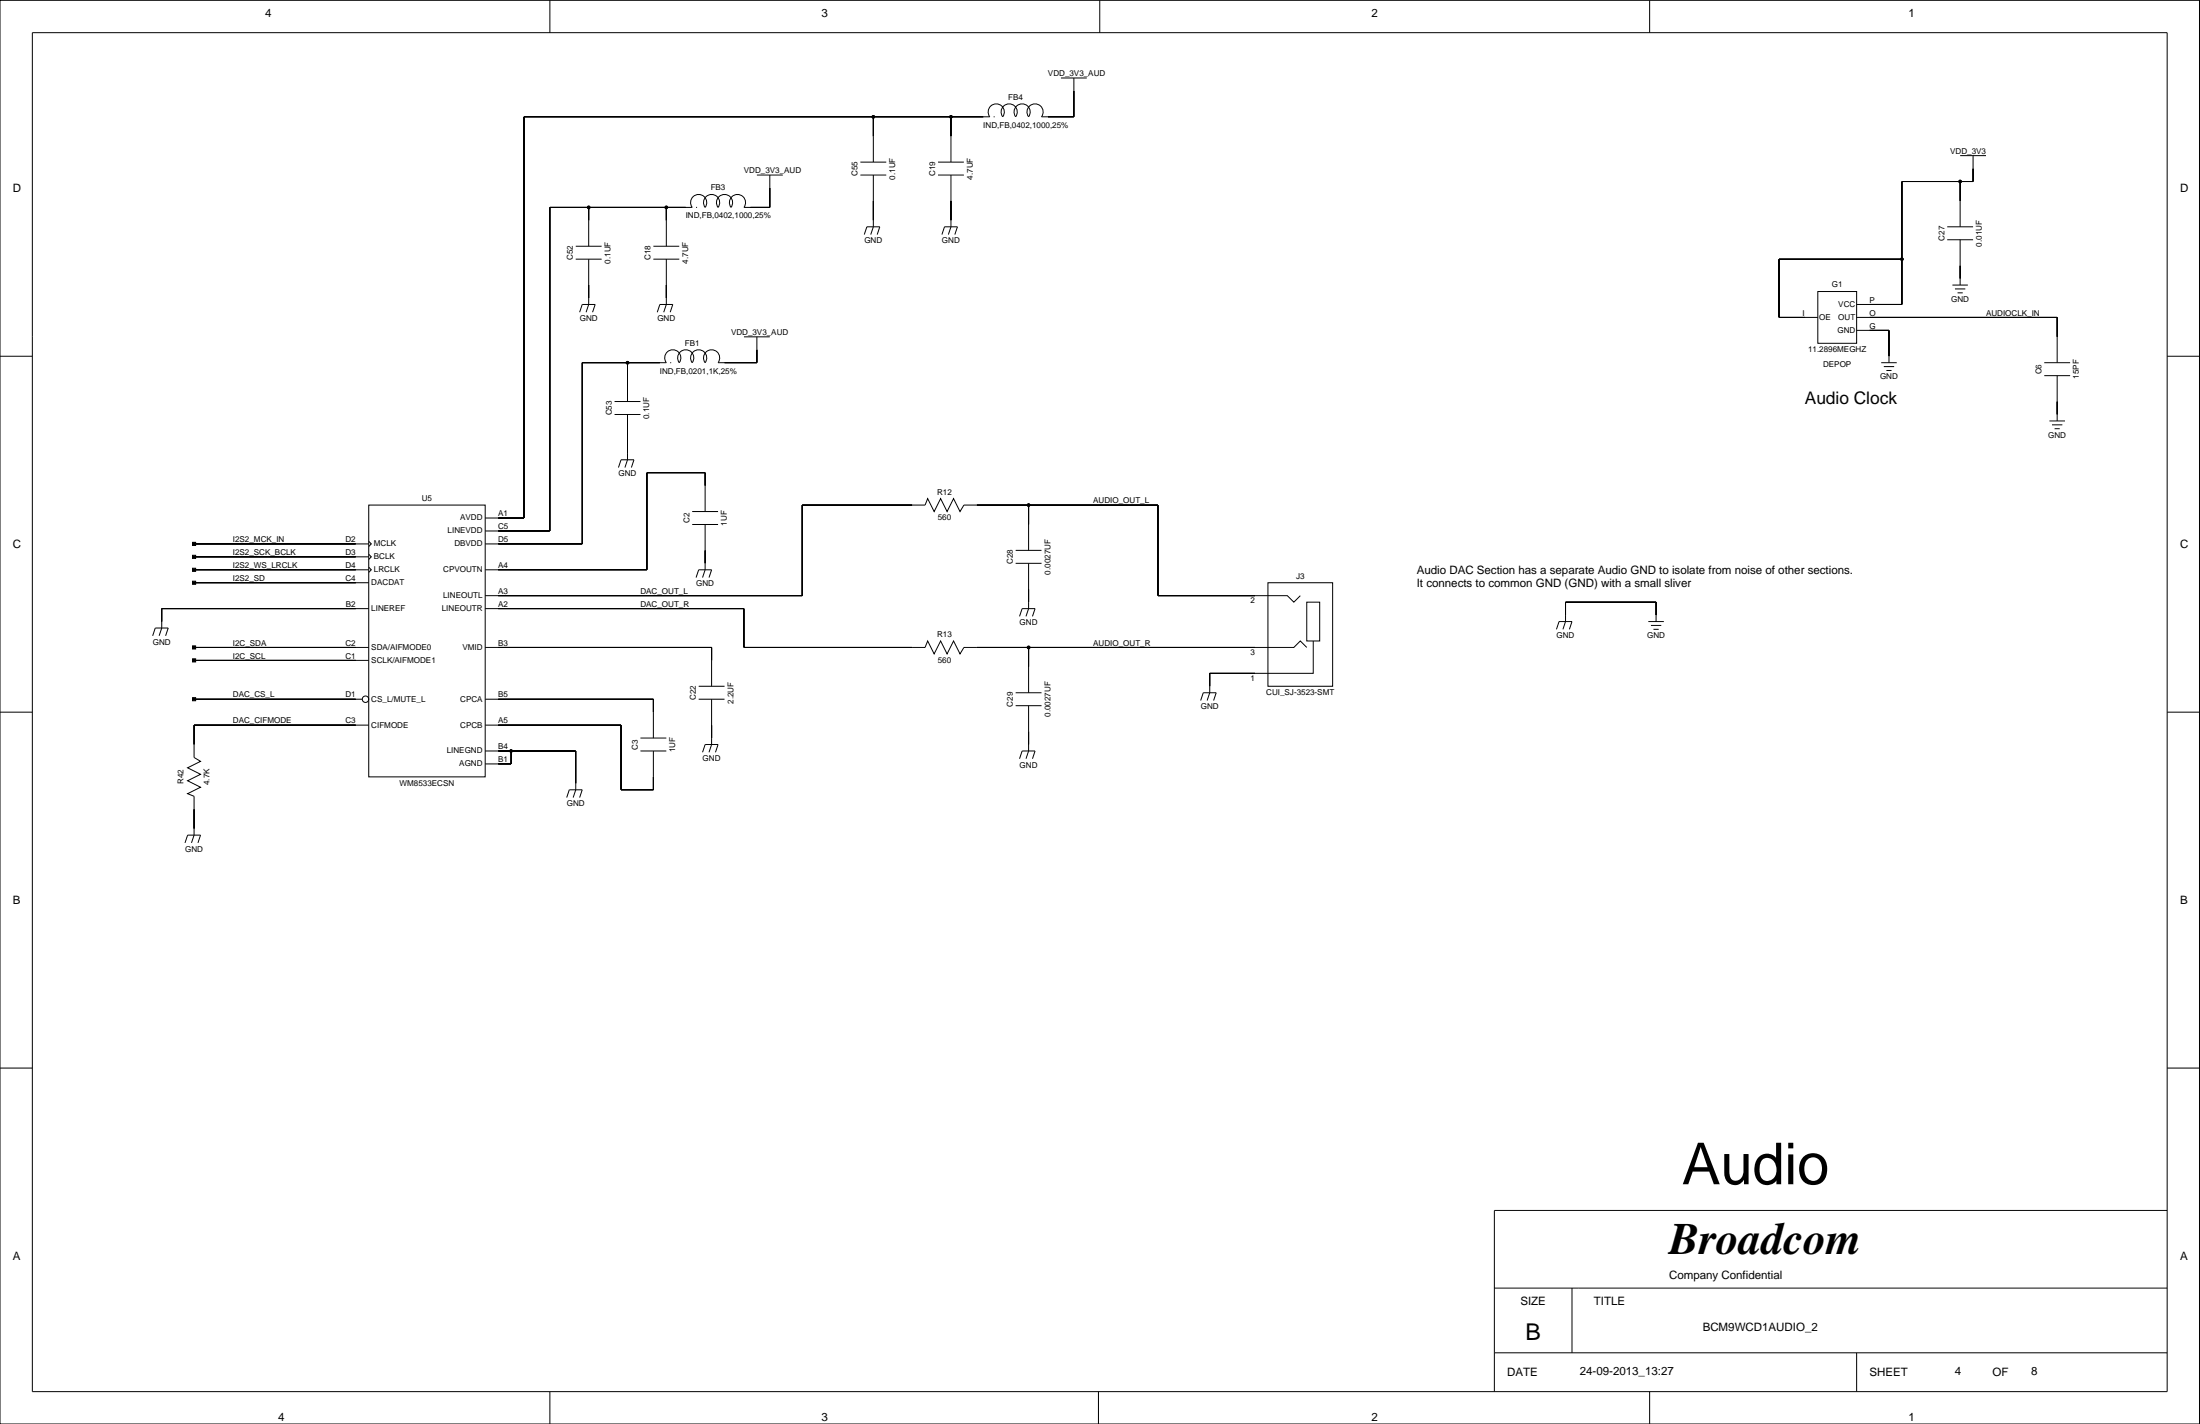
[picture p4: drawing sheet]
<svg xmlns="http://www.w3.org/2000/svg" width="432mm" height="279mm" viewBox="0 0 432 279" stroke-linecap="round" stroke-linejoin="round" font-family="sans-serif">
<g fill="none" stroke="#000" stroke-width=".2">
<path d="M0 .1h431.7v279.3h-431.7zM6.3 6.4h419.1v266.7h-419.1zM107.9 .1v6.3M208.2 15.3h5.1M210.8 15.3v7.6h-6.4a1.59 1.59 0 0 0-.2-2.1 1.59 1.59 0 0 0-2.1 0 1.59 1.59 0 0 0-.2 2.1 1.59 1.59 0 0 0-.2-2.1 1.59 1.59 0 0 0-2.2 0 1.59 1.59 0 0 0-.2 2.1 1.59 1.59 0 0 0-.2-2.1 1.59 1.59 0 0 0-2.1 0 1.59 1.59 0 0 0-.2 2.1 1.59 1.59 0 0 0-.2-2.1 1.59 1.59 0 0 0-2.1 0 1.59 1.59 0 0 0-.2 2.1h-91.5v78.7h-7.6M215.9 .1v6.3M323.8 .1v6.3M148.6 34.3h5M151.1 34.3v6.4h-5.1a1.59 1.59 0 0 0-.2-2.1 1.59 1.59 0 0 0-2.1 0 1.59 1.59 0 0 0-.2 2.1 1.59 1.59 0 0 0-.2-2.1 1.59 1.59 0 0 0-2.2 0 1.59 1.59 0 0 0-.2 2.1 1.59 1.59 0 0 0-.2-2.1 1.59 1.59 0 0 0-2.1 0 1.59 1.59 0 0 0-.2 2.1M168.9 34.3h5.1M168.9 31.8h5.1M171.4 22.9v8.9"/>
<path d="M171.4 34.3v10.2l-.5 1.5M184.1 34.3h5.1M184.1 31.8h5.1M186.6 22.9v8.9M186.6 34.3v10.2l-.5 1.5M195 22.9h.1M384.7 35.6v8.9M384.7 30.5h5.1M387.3 30.5v5.1h-14v24.1h-8.9M113 50.9h5.1M113 48.3h5.1M115.5 40.7v7.6"/>
<path d="M115.5 50.9v8.8l-.5 1.6M128.2 50.9h5.1M128.2 48.3h5.1M130.8 40.7h.1M130.8 40.7v7.6M130.8 50.9v8.8l-.5 1.6M136.6 40.7h.1M138.4 40.7a1.59 1.59 0 0 0-.2-2.1 1.59 1.59 0 0 0-2.1 0 1.59 1.59 0 0 0-.2 2.1h-28v63.5h-12.7M169.6 46l.5-1.5h2.6l-.5 1.5M184.9 46l.5-1.5h2.5l-.5 1.5M356.8 57.2h7.6v10.2h-7.6zM373.3 50.9h-24.1v11.4h7.6"/>
<path d="M382.2 47h5.1M382.2 44.5h5.1M383.2 55.9h3M383.7 56.7h2M384.2 57.5h1M384.7 47v8.9M0 69.9h6.3M113.8 61.3l.5-1.6h2.5l-.5 1.6M120.6 78.8h5.1M123.2 71.2v7.6M129 61.3l.5-1.6h2.6l-.6 1.6M131.5 71.2h.1"/>
<path d="M138.4 71.2a1.59 1.59 0 0 0-.2-2.2 1.59 1.59 0 0 0-2.1 0 1.59 1.59 0 0 0-.2 2.2 1.59 1.59 0 0 0-.2-2.2 1.59 1.59 0 0 0-2.2 0 1.59 1.59 0 0 0-.2 2.2 1.59 1.59 0 0 0-.2-2.2 1.59 1.59 0 0 0-2.1 0 1.59 1.59 0 0 0-.2 2.2h-16.5v35.5h-19.1M146 66.1h5.1M148.6 66.1v5.1h-7.7a1.59 1.59 0 0 0-.2-2.2 1.59 1.59 0 0 0-2.1 0 1.59 1.59 0 0 0-.2 2.2M364.4 62.3h39.4v8.9M364.4 64.8h6.4v6.4M369.2 71.2h3.1M369.7 71.9h2.1M370.2 72.7h1.1M401.2 71.2h5.1M401.2 73.7h5.1M403.8 73.7v8.9M425.4 69.9h6.3"/>
<path d="M72.4 99.1h22.8v53.3h-22.8zM120.6 81.3h5.1M121.4 91.7l.5-1.5h2.5l-.5 1.5M123.2 81.3v8.9l-.5 1.5M201.9 99.1v8.9M402.2 82.6h3.1M402.8 83.4h2M403.3 84.1h1M38.1 111.8h34.3M38.1 114.3h34.3M38.1 106.7h34.3M38.1 109.3h34.3"/>
<path d="M72.4 106.2l.5 .5-.5 .5M72.4 108.8l.5 .5-.5 .5M72.4 111.3l.5 .5-.5 .5M72.4 119.4h-40.7v3.8l-.5 1.5M95.2 116.9h62.2v-17.8h24.2l.5-1.3 1.2 2.6 1.3-2.6 1.3 2.6 1.3-2.6 1.2 2.6 .8-1.3h38.1v17.8h25.4l1.2 1.2 1.3-1.2M95.2 119.4h50.8v7.6h35.6l.5-1.2 1.2 2.5 1.3-2.5 1.3 2.5 1.3-2.5 1.2 2.5 .8-1.3h64.7l1.3-1.2 1.3 1.2M135.9 102.9h5M135.9 100.4h5M136.6 113.3l.5-1.5h2.6l-.5 1.5M138.4 100.4v-7.6h-11.4v19h-31.8M138.4 102.9v8.9l-.5 1.5M199.3 110.5h5.1"/>
<path d="M199.3 108h5.1M201.9 110.5v8.9l-.5 1.5M248.9 114.3h12.7v20.4h-12.7zM256.5 118.1h2.5v7.7h-2.5zM0 139.7h6.3M30 124.7l.5-1.5h2.5l-.5 1.5M38.1 127h34.3M38.1 137.2h33M38.1 129.6h34.3M95.2 127h44.5v7.7M95.2 137.2h33v7.6M137.1 137.2h5.1"/>
<path d="M137.1 134.7h5.1M139.7 137.2v8.9l-.5 1.5M199.3 135.9h5.1M199.3 138.5h5.1M200.1 120.9l.5-1.5h2.6l-.6 1.5M201.9 127v8.9M201.9 138.5v8.8l-.5 1.6M235.7 137.4l.5-1.5h2.5l-.5 1.5M257.8 125.8v6.3h-20.4v3.8l-.5 1.5M305.5 123.5l.5-1.5h2.5l-.5 1.5M323.5 122h3.1M324 122.7h2.1"/>
<path d="M324.5 123.5h1.1M325 122v-3.9h-17.7v3.9l-.5 1.5M425.4 139.7h6.3M72.4 142.3h-34.3v6.3l1.3 .8-2.6 1.3 2.6 1.2-2.6 1.3 2.6 1.3-2.6 1.2 1.3 .5v7.7l-.5 1.5M95.2 147.3h17.8v7.7l-.5 1.5M95.2 142.3h26.7v12.7h6.3v-7.7M100.3 147.3v2.6h-5.1M111.2 156.5l.5-1.5h2.6l-.5 1.5M125.7 147.3h5.1M125.7 144.8h5.1M137.9 147.6l.5-1.5h2.5l-.5 1.5M200.1 148.9l.5-1.6h2.6l-.6 1.6"/>
<path d="M36.3 165.4l.5-1.5h2.6l-.5 1.5M0 209.6h6.3M425.4 209.6h6.3M425.4 237.5h-132.1v35.6M293.3 252.7h132.1M308.5 252.7v12.7M107.9 273.1v6.3M215.6 273.1v6.3M293.3 265.4h132.1M323.8 273.1v6.3M364.4 265.4v7.7"/>
<circle cx="171.4" cy="22.9" r=".25"/>
<circle cx="186.6" cy="22.9" r=".25"/>
<circle cx="384.7" cy="35.6" r=".25"/>
<circle cx="115.5" cy="40.7" r=".25"/>
<circle cx="130.8" cy="40.7" r=".25"/>
<circle cx="373.3" cy="50.9" r=".25"/>
<circle cx="123.2" cy="71.2" r=".25"/>
<circle cx="201.9" cy="99.1" r=".25"/>
<circle cx="71.7" cy="137.2" r=".63"/>
<circle cx="201.9" cy="127" r=".25"/>
<circle cx="100.3" cy="147.3" r=".25"/>
</g>
<g fill="#000" stroke="#000" stroke-width=".2">
<path d="M210.8 17.8v5.1z" fill-rule="evenodd"/>
<path d="M102.8 22.9v78.7z" fill-rule="evenodd"/>
<path d="M151.1 36.9v3.8z" fill-rule="evenodd"/>
<path d="M171.4 39.4v3.8z" fill-rule="evenodd"/>
<path d="M102.8 22.9h68.6z" fill-rule="evenodd"/>
<path d="M171.4 22.9v3.8z" fill-rule="evenodd"/>
<path d="M186.6 39.4v3.8z" fill-rule="evenodd"/>
<path d="M186.6 22.9v3.8z" fill-rule="evenodd"/>
<path d="M171.4 22.9h15.2z" fill-rule="evenodd"/>
<path d="M186.6 22.9h6.4z" fill-rule="evenodd"/>
<path d="M205.7 22.9h5.1z" fill-rule="evenodd"/>
<path d="M373.3 35.6v15.3z" fill-rule="evenodd"/>
<path d="M384.7 35.6v3.8z" fill-rule="evenodd"/>
<path d="M373.3 35.6h11.4z" fill-rule="evenodd"/>
<path d="M387.3 33.1v2.5z" fill-rule="evenodd"/>
<path d="M384.7 35.6h2.6z" fill-rule="evenodd"/>
<path d="M107.9 40.7v63.5z" fill-rule="evenodd"/>
<path d="M107.9 40.7h7.6z" fill-rule="evenodd"/>
<path d="M115.5 55.9v2.6z" fill-rule="evenodd"/>
<path d="M115.5 40.7v2.5z" fill-rule="evenodd"/>
<path d="M130.8 55.9v2.6z" fill-rule="evenodd"/>
<path d="M130.8 40.7v2.5z" fill-rule="evenodd"/>
<path d="M115.5 40.7h15.3z" fill-rule="evenodd"/>
<path d="M130.8 40.7h3.8z" fill-rule="evenodd"/>
<path d="M147.3 40.7h3.8z" fill-rule="evenodd"/>
<path d="M349.2 50.9v11.4z" fill-rule="evenodd"/>
<path d="M349.2 50.9h24.1z" fill-rule="evenodd"/>
<path d="M373.3 50.9v8.8z" fill-rule="evenodd"/>
<path d="M366.9 59.7h6.4z" fill-rule="evenodd"/>
<path d="M384.7 52.1v2.6z" fill-rule="evenodd"/>
<path d="M114.3 71.2v35.5z" fill-rule="evenodd"/>
<path d="M123.2 71.2v2.5z" fill-rule="evenodd"/>
<path d="M114.3 71.2h8.9z" fill-rule="evenodd"/>
<path d="M123.2 71.2h6.3z" fill-rule="evenodd"/>
<path d="M148.6 68.6v2.6z" fill-rule="evenodd"/>
<path d="M142.2 71.2h6.4z" fill-rule="evenodd"/>
<path d="M349.2 62.3h5z" fill-rule="evenodd"/>
<path d="M370.8 64.8v5.1z" fill-rule="evenodd"/>
<path d="M366.9 64.8h3.9z" fill-rule="evenodd"/>
<path d="M403.8 78.8v2.5z" fill-rule="evenodd"/>
<path d="M403.8 62.3v3.8z" fill-rule="evenodd"/>
<path d="M366.9 62.3h36.9z" fill-rule="evenodd"/>
<path d="M123.2 86.4v2.5z" fill-rule="evenodd"/>
<path d="M127 92.8v19z" fill-rule="evenodd"/>
<path d="M127 92.8h11.4z" fill-rule="evenodd"/>
<path d="M138.4 92.8v2.5z" fill-rule="evenodd"/>
<path d="M157.4 99.1v17.8z" fill-rule="evenodd"/>
<path d="M157.4 99.1h21.6z" fill-rule="evenodd"/>
<path d="M201.9 99.1v3.8z" fill-rule="evenodd"/>
<path d="M191.7 99.1h10.2z" fill-rule="evenodd"/>
<path d="M227.3 99.1v17.8z" fill-rule="evenodd"/>
<path d="M201.9 99.1h25.4z" fill-rule="evenodd"/>
<path d="M31.7 119.4v2.6z" fill-rule="evenodd"/>
<path d="M37.8 114h.6v.6h-.6z" fill-rule="evenodd"/>
<path d="M37.8 111.5h.6v.6h-.6z" fill-rule="evenodd"/>
<path d="M37.8 109h.6v.6h-.6z" fill-rule="evenodd"/>
<path d="M37.8 106.4h.6v.6h-.6z" fill-rule="evenodd"/>
<path d="M31.7 119.4h38.1z" fill-rule="evenodd"/>
<path d="M38.1 114.3h31.7z" fill-rule="evenodd"/>
<path d="M38.1 111.8h31.7z" fill-rule="evenodd"/>
<path d="M38.1 109.3h31.7z" fill-rule="evenodd"/>
<path d="M38.1 106.7h31.7z" fill-rule="evenodd"/>
<path d="M97.8 101.6h5z" fill-rule="evenodd"/>
<path d="M97.8 104.2h10.1z" fill-rule="evenodd"/>
<path d="M97.8 106.7h16.5z" fill-rule="evenodd"/>
<path d="M97.8 111.8h29.2z" fill-rule="evenodd"/>
<path d="M138.4 108v2.5z" fill-rule="evenodd"/>
<path d="M146 119.4v7.6z" fill-rule="evenodd"/>
<path d="M97.8 119.4h48.2z" fill-rule="evenodd"/>
<path d="M97.8 116.9h59.6z" fill-rule="evenodd"/>
<path d="M201.9 115.6v2.5z" fill-rule="evenodd"/>
<path d="M227.3 116.9h19z" fill-rule="evenodd"/>
<path d="M307.3 118.1v2.6z" fill-rule="evenodd"/>
<path d="M307.3 118.1h17.7z" fill-rule="evenodd"/>
<path d="M325 118.1v2.6z" fill-rule="evenodd"/>
<path d="M37.8 126.7h.6v.6h-.6z" fill-rule="evenodd"/>
<path d="M37.8 129.3h.6v.6h-.6z" fill-rule="evenodd"/>
<path d="M37.8 136.9h.6v.6h-.6z" fill-rule="evenodd"/>
<path d="M38.1 127h31.7z" fill-rule="evenodd"/>
<path d="M38.1 129.6h31.7z" fill-rule="evenodd"/>
<path d="M38.1 137.2h31.7z" fill-rule="evenodd"/>
<path d="M128.2 137.2v2.5z" fill-rule="evenodd"/>
<path d="M97.8 137.2h30.4z" fill-rule="evenodd"/>
<path d="M97.8 127h41.9z" fill-rule="evenodd"/>
<path d="M139.7 127v2.6z" fill-rule="evenodd"/>
<path d="M146 127h33z" fill-rule="evenodd"/>
<path d="M201.9 127v3.8z" fill-rule="evenodd"/>
<path d="M191.7 127h10.2z" fill-rule="evenodd"/>
<path d="M237.4 132.1v2.6z" fill-rule="evenodd"/>
<path d="M237.4 132.1h8.9z" fill-rule="evenodd"/>
<path d="M201.9 127h44.4z" fill-rule="evenodd"/>
<path d="M38.1 158.8v3.8z" fill-rule="evenodd"/>
<path d="M38.1 142.3v3.8z" fill-rule="evenodd"/>
<path d="M38.1 142.3h31.7z" fill-rule="evenodd"/>
<path d="M100.3 147.3v2.6z" fill-rule="evenodd"/>
<path d="M97.8 147.3h2.5z" fill-rule="evenodd"/>
<path d="M97.8 149.9h2.5z" fill-rule="evenodd"/>
<path d="M113 147.3v6.4z" fill-rule="evenodd"/>
<path d="M100.3 147.3h12.7z" fill-rule="evenodd"/>
<path d="M97.8 142.3h24.1z" fill-rule="evenodd"/>
<path d="M121.9 142.3v12.7z" fill-rule="evenodd"/>
<path d="M128.2 152.4v2.6z" fill-rule="evenodd"/>
<path d="M121.9 155h6.3z" fill-rule="evenodd"/>
<path d="M139.7 142.3v2.5z" fill-rule="evenodd"/>
<path d="M201.9 143.5v2.6z" fill-rule="evenodd"/>
<circle cx="171.4" cy="22.9" r=".25"/>
<circle cx="186.6" cy="22.9" r=".25"/>
<circle cx="384.7" cy="35.6" r=".25"/>
<circle cx="115.5" cy="40.7" r=".25"/>
<circle cx="130.8" cy="40.7" r=".25"/>
<circle cx="373.3" cy="50.9" r=".25"/>
<circle cx="123.2" cy="71.2" r=".25"/>
<circle cx="201.9" cy="99.1" r=".25"/>
<circle cx="201.9" cy="127" r=".25"/>
<circle cx="100.3" cy="147.3" r=".25"/>
</g>
<text font-size="11.3" x="330.1" y="232.4">Audio</text>
<text font-size="8.8" x="327.6" y="246.1">Broadcom</text>
<text font-size="4.5" x="299.4" y="263">B</text>
<text font-size="3.4" x="354.2" y="79.3">Audio Clock</text>
<g font-size="2.3">
<text x="52.1" y="3.4">4</text>
<text x="161.3" y="3.4">3</text>
<text x="269.2" y="3.4">2</text>
<text x="374.6" y="3.4">1</text>
<text x="2.5" y="37.6">D</text>
<text x="427.9" y="37.6">D</text>
<text x="2.5" y="107.5">C</text>
<text x="427.9" y="107.5">C</text>
<text x="278.1" y="112.5">Audio DAC Section has a separate Audio GND to isolate from noise of other sections.</text>
<text x="278.1" y="115.1">It connects to common GND (GND) with a small sliver</text>
<text x="2.5" y="177.3">B</text>
<text x="427.9" y="177.3">B</text>
<text x="2.5" y="247.1">A</text>
<text x="327.6" y="250.9">Company Confidential</text>
<text x="427.9" y="247.1">A</text>
<text x="298.4" y="256">SIZE</text>
<text x="312.8" y="256">TITLE</text>
<text x="334.2" y="261.1">BCM9WCD1AUDIO_2</text>
<text x="310.1" y="269.7">24-09-2013_13:27</text>
<text x="383.7" y="269.7">4</text>
<text x="398.7" y="269.7">8</text>
<text x="295.8" y="270">DATE</text>
<text x="366.9" y="270">SHEET</text>
<text x="391.1" y="270">OF</text>
<text x="54.6" y="278.9">4</text>
<text x="161.3" y="278.9">3</text>
<text x="269.2" y="278.9">2</text>
<text x="374.6" y="278.9">1</text>
</g>
<g font-size="1.6">
<text x="205.7" y="14.9">VDD_3V3_AUD</text>
<text x="197.9" y="19.6">FB4</text>
<text x="193" y="25.1">IND,FB,0402,1000,25%</text>
<text x="146" y="34">VDD_3V3_AUD</text>
<text x="168.3" y="34.5" transform="rotate(-90 168.3 34.5)">C55</text>
<text x="175.7" y="35.2" transform="rotate(-90 175.7 35.2)">0.1UF</text>
<text x="183.6" y="34.5" transform="rotate(-90 183.6 34.5)">C19</text>
<text x="190.9" y="35.2" transform="rotate(-90 190.9 35.2)">4.7UF</text>
<text x="382.8" y="30.2">VDD_3V3</text>
<text x="139.5" y="37.4">FB3</text>
<text x="134.6" y="42.9">IND,FB,0402,1000,25%</text>
<text x="169.7" y="47.8">GND</text>
<text x="184.9" y="47.8">GND</text>
<text x="381.6" y="47.2" transform="rotate(-90 381.6 47.2)">C27</text>
<text x="112.5" y="51" transform="rotate(-90 112.5 51)">C52</text>
<text x="119.8" y="51.7" transform="rotate(-90 119.8 51.7)">0.1UF</text>
<text x="127.7" y="51" transform="rotate(-90 127.7 51)">C18</text>
<text x="135.1" y="51.7" transform="rotate(-90 135.1 51.7)">4.7UF</text>
<text x="389" y="48.4" transform="rotate(-90 389 48.4)">0.01UF</text>
<text x="359.5" y="56.4">G1</text>
<text x="366.9" y="59.4">P</text>
<text x="383" y="59.2">GND</text>
<text x="113.8" y="63">GND</text>
<text x="129" y="63">GND</text>
<text x="143.5" y="65.7">VDD_3V3_AUD</text>
<text x="353.8" y="61.9">I</text>
<text x="357" y="62.8">OE</text>
<text x="360.6" y="65.3">GND</text>
<text x="360.8" y="62.8">OUT</text>
<text x="360.8" y="60.2">VCC</text>
<text x="366.9" y="64.5">G</text>
<text x="366.9" y="61.9">O</text>
<text x="389.8" y="61.9">AUDIOCLK_IN</text>
<text x="134.4" y="67.8">FB1</text>
<text x="354.9" y="69.1">11.2896MEGHZ</text>
<text x="129.5" y="73.3">IND,FB,0201,1K,25%</text>
<text x="357.8" y="72.1">DEPOP</text>
<text x="369" y="74.4">GND</text>
<text x="400.7" y="73.4" transform="rotate(-90 400.7 73.4)">C6</text>
<text x="408.1" y="74.3" transform="rotate(-90 408.1 74.3)">15PF</text>
<text x="120.1" y="81.5" transform="rotate(-90 120.1 81.5)">C53</text>
<text x="127.4" y="82.2" transform="rotate(-90 127.4 82.2)">0.1UF</text>
<text x="402" y="85.9">GND</text>
<text x="121.4" y="93.5">GND</text>
<text x="82.8" y="98.3">U5</text>
<text x="97.8" y="101.3">A1</text>
<text x="183.9" y="97">R12</text>
<text x="214.6" y="98.7">AUDIO_OUT_L</text>
<text x="45.7" y="106.4">I2S2_MCK_IN</text>
<text x="67.8" y="106.4">D2</text>
<text x="73.4" y="107.2">MCLK</text>
<text x="87.9" y="104.7">LINEVDD</text>
<text x="89.2" y="107.2">DBVDD</text>
<text x="90.3" y="102.1">AVDD</text>
<text x="97.8" y="103.8">C5</text>
<text x="97.8" y="106.4">D5</text>
<text x="135.3" y="102.7" transform="rotate(-90 135.3 102.7)">C2</text>
<text x="142.7" y="103.1" transform="rotate(-90 142.7 103.1)">1UF</text>
<text x="184.1" y="102.1">560</text>
<text x="45.7" y="114">I2S2_SD</text>
<text x="45.7" y="111.4">I2S2_WS_LRCLK</text>
<text x="45.7" y="108.9">I2S2_SCK_BCLK</text>
<text x="67.8" y="111.4">D4</text>
<text x="67.8" y="108.9">D3</text>
<text x="67.8" y="114">C4</text>
<text x="73.4" y="109.7">BCLK</text>
<text x="73.4" y="112.3">LRCLK</text>
<text x="87" y="112.3">CPVOUTN</text>
<text x="97.8" y="111.4">A4</text>
<text x="198.8" y="110.7" transform="rotate(-90 198.8 110.7)">C28</text>
<text x="206.2" y="112.7" transform="rotate(-90 206.2 112.7)">0.0027UF</text>
<text x="254.4" y="113.5">J3</text>
<text x="67.9" y="119.1">B2</text>
<text x="72.9" y="114.8">DACDAT</text>
<text x="72.9" y="119.9">LINEREF</text>
<text x="86.7" y="119.9">LINEOUTR</text>
<text x="87" y="117.4">LINEOUTL</text>
<text x="97.8" y="119.1">A2</text>
<text x="97.8" y="116.5">A3</text>
<text x="125.7" y="116.5">DAC_OUT_L</text>
<text x="125.7" y="119.1">DAC_OUT_R</text>
<text x="136.6" y="115.1">GND</text>
<text x="245.4" y="118.3">2</text>
<text x="183.9" y="125">R13</text>
<text x="200.1" y="122.7">GND</text>
<text x="305.5" y="125.2">GND</text>
<text x="323.3" y="125.2">GND</text>
<text x="30" y="126.5">GND</text>
<text x="45.7" y="126.7">I2C_SDA</text>
<text x="45.7" y="129.2">I2C_SCL</text>
<text x="67.8" y="126.7">C2</text>
<text x="67.8" y="129.2">C1</text>
<text x="72.9" y="130">SCLK/AIFMODE1</text>
<text x="72.9" y="127.5">SDA/AIFMODE0</text>
<text x="90.8" y="127.5">VMID</text>
<text x="97.8" y="126.7">B3</text>
<text x="184.1" y="130">560</text>
<text x="214.6" y="126.7">AUDIO_OUT_R</text>
<text x="245.4" y="128.5">3</text>
<text x="45.7" y="136.8">DAC_CS_L</text>
<text x="67.8" y="136.8">D1</text>
<text x="72.9" y="137.7">CS_L/MUTE_L</text>
<text x="90.3" y="137.7">CPCA</text>
<text x="97.8" y="136.8">B5</text>
<text x="136.6" y="137.4" transform="rotate(-90 136.6 137.4)">C22</text>
<text x="245.4" y="133.5">1</text>
<text x="248.5" y="136.4">CUI_SJ-3523-SMT</text>
<text x="45.7" y="141.9">DAC_CIFMODE</text>
<text x="67.8" y="141.9">C3</text>
<text x="72.9" y="142.7">CIFMODE</text>
<text x="90.3" y="142.7">CPCB</text>
<text x="97.8" y="141.9">A5</text>
<text x="144" y="138.1" transform="rotate(-90 144 138.1)">2.2UF</text>
<text x="198.8" y="138.6" transform="rotate(-90 198.8 138.6)">C29</text>
<text x="206.2" y="140.7" transform="rotate(-90 206.2 140.7)">0.0027UF</text>
<text x="235.7" y="139.2">GND</text>
<text x="87.7" y="147.8">LINEGND</text>
<text x="97.8" y="147">B4</text>
<text x="97.8" y="149.5">B1</text>
<text x="125.2" y="147.1" transform="rotate(-90 125.2 147.1)">C3</text>
<text x="132.5" y="147.6" transform="rotate(-90 132.5 147.6)">1UF</text>
<text x="137.9" y="149.3">GND</text>
<text x="36" y="153.9" transform="rotate(-90 36 153.9)">R42</text>
<text x="41.1" y="154.1" transform="rotate(-90 41.1 154.1)">4.7K</text>
<text x="78.4" y="154.2">WM8533ECSN</text>
<text x="90.1" y="150.4">AGND</text>
<text x="200.1" y="150.6">GND</text>
<text x="111.2" y="158.2">GND</text>
<text x="36.3" y="167.1">GND</text>
</g>
</svg>
